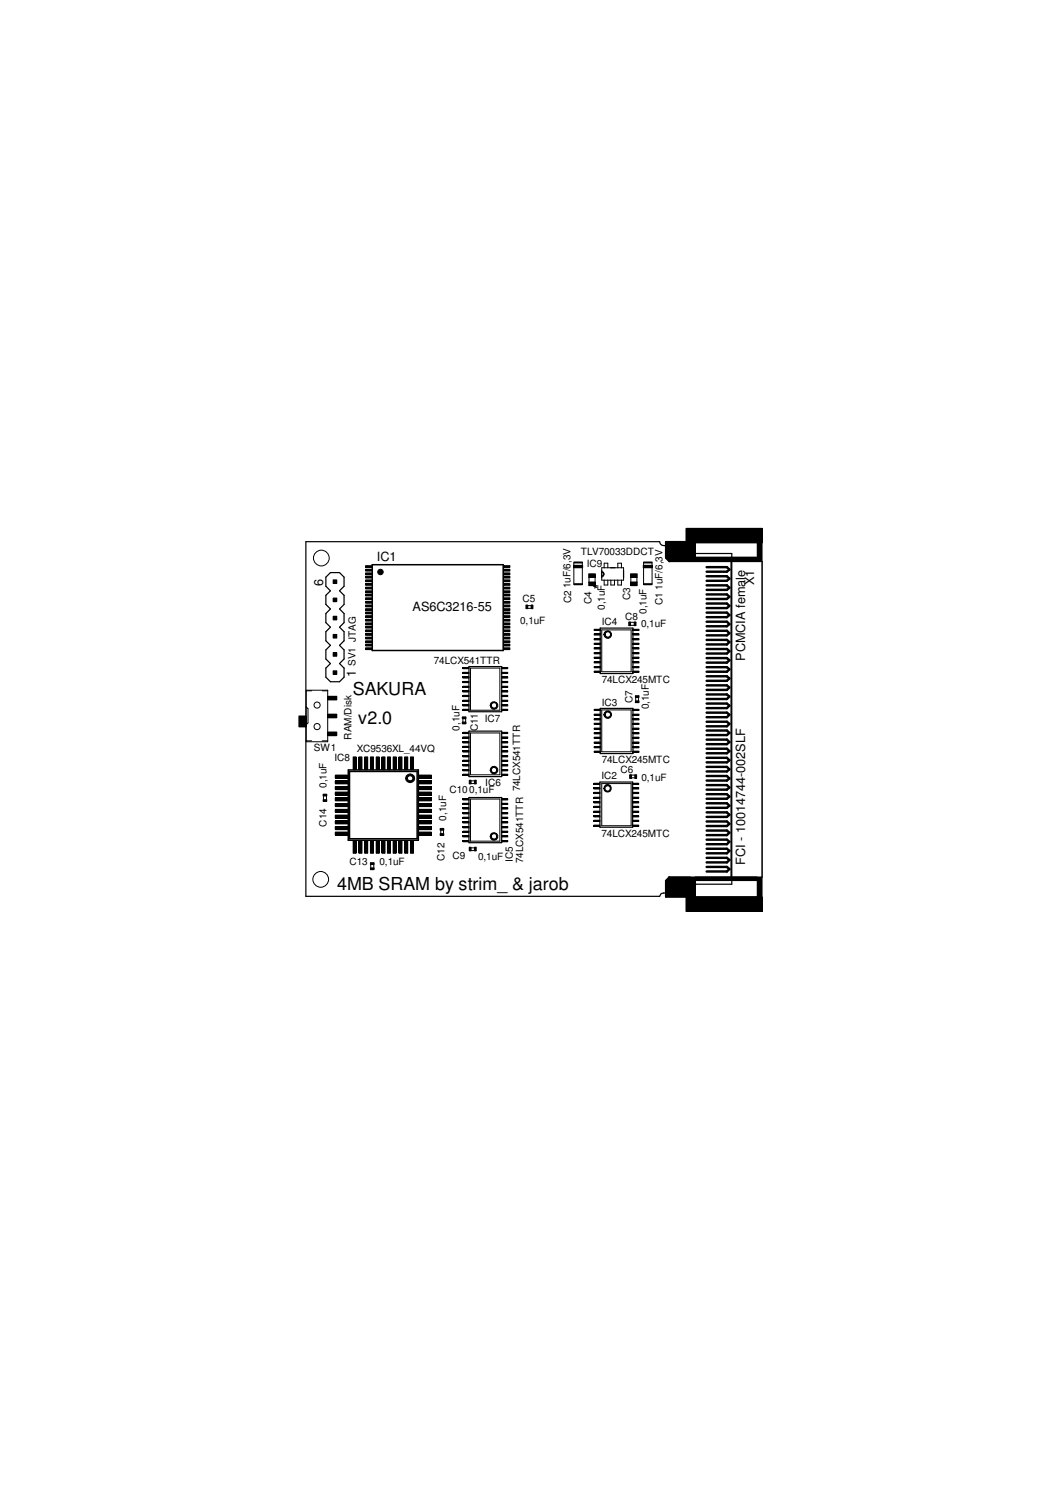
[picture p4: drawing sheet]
<svg xmlns="http://www.w3.org/2000/svg" width="148mm" height="210mm" viewBox="0 0 148 210" stroke-linecap="round" stroke-linejoin="round" font-family="sans-serif">
<path d="M42.7 75.6h49.4l.1 .3 .3 .3h.3h3.4a1.04 1.04 0 0 0 1 1.1h5v46.2h-5a1.09 1.09 0 0 0-1 1.2h-3.5a.51 .51 0 0 0-.6 .5h-49.4zM46.1 80h1.3l.6 .6v1.3l-.6 .6 .6 .6v1.3l-.6 .6 .6 .7v1.3l-.6 .6 .6 .6v1.3l-.6 .6 .6 .7v1.2l-.6 .7 .6 .6v1.3l-.6 .6h-1.3l-.6-.6v-1.3l.6-.6-.6-.7v-1.2l.6-.7-.6-.6v-1.3l.6-.6-.6-.6v-1.3l.6-.7-.6-.6v-1.3l.6-.6-.6-.6v-1.3zM84 79.9h.2l.1 .2-.1 .3-.2 .1M84 79.7v1M85.3 79.3h.6M87.1 79.7v1M65.5 93.1h4.6v6.3h-4.6zM83.8 87.7h4.6v6.4h-4.6zM83.8 98.9h4.6v6.3h-4.6zM65.5 102.1h4.6v6.4h-4.6zM65.5 111.4h4.6v6.3h-4.6zM83.8 109.2h4.5v6.3h-4.5z" fill="none" stroke="#000" stroke-width=".17"/>
<g fill="none" stroke="#000" stroke-width=".14">
<path d="M51.1 79h.8v.2h-.8zM51.1 79.5h.8v.3h-.8zM70.4 79.5h.8v.3h-.8zM70.4 79h.8v.2h-.8zM80.1 79h1.3v.3h-1.3zM80.1 78.5h1.2v.1h-1.2zM80.1 78.6h1.2v2.9h-1.2zM84 79.9h.2l.1 .2-.1 .3-.2 .1M84 79.3h3.1v1.7h-3.1zM84.4 79.3v-.6h.5v.6M86.3 79.3v-.6h.5v.6M89.8 79h1.3v.3h-1.3z"/>
<path d="M89.9 78.5h1.2v.1h-1.2zM89.9 78.6h1.2v2.9h-1.2zM93.1 75.8h3v2h-3zM93.3 78h-.2h.2M93.3 77.8h2.8v.5h-2.8zM93.6 77.3h-.3v.8M95.8 73.8h10.7v2h-10.7zM95.8 75.7h1.3v2.6h-1.3zM95.8 76v-.2h-2.7v2.1h.2M96.1 78.3h1M97.1 77.8h8.6v.5h-8.6zM105.7 75.8h.6v2.5h-.6z"/>
<path d="M41.7 100h1.1v1.5h-1.1zM42.8 96.4h3v7.2h-3zM42.8 96.5h.7M42.8 98.7l.2 .3v2l-.2 .2M45 96.5h.8M45.8 99.7h1.2v.5h-1.2zM45.8 97.2h1.2v.5h-1.2zM46.5 91.1h.5v.6h-.5zM46.5 93.7h.5v.5h-.5zM46.5 88.6h.5v.5h-.5zM46.5 83.5h.5v.5h-.5zM46.5 86.1h.5v.5h-.5z"/>
<path d="M46.5 81h.5v.5h-.5zM51.1 80h.8v.3h-.8zM51.1 80.5h.8v.2h-.8zM51.1 81h.8v.2h-.8zM51.1 81.5h.8v.2h-.8zM51.1 82h.8v.3h-.8zM51.1 82.5h.8v.3h-.8zM51.1 83h.8v.2h-.8zM51.1 83.5h.8v.2h-.8zM51.1 84h.8v.2h-.8zM51.1 84.5h.8v.3h-.8zM51.1 85h.8v.3h-.8z"/>
<path d="M51.1 85.5h.8v.2h-.8zM51.1 86h.8v.2h-.8zM51.1 86.5h.8v.2h-.8zM51.1 87h.8v.2h-.8zM51.1 87.5h.8v.2h-.8zM51.1 88h.8v.2h-.8zM51.1 88.5h.8v.2h-.8zM51.1 89h.8v.2h-.8zM51.1 89.5h.8v.2h-.8zM51.1 90h.8v.2h-.8zM51.1 90.5h.8v.2h-.8zM64.6 93.2h.9v.2h-.9z"/>
<path d="M64.6 93.9h.9v.2h-.9zM64.6 94.5h.9v.2h-.9zM64.6 95.2h.9v.1h-.9zM64.6 95.8h.9v.2h-.9zM64.6 96.5h.9v.1h-.9zM64.6 97.1h.9v.2h-.9zM64.6 97.8h.9v.2h-.9zM64.6 98.4h.9v.2h-.9zM64.6 99.1h.9v.1h-.9zM65.7 93.3h4.1v5.9h-4.1zM68.5 98.2a.55 .55 0 0 1 .7-.1 .55 .55 0 0 1 .3 .6l-.2 .2-.3 .2-.3-.1-.2-.2v-.3h.1a.39 .39 0 0 1 .2-.3 .39 .39 0 0 1 .5 0 .41 .41 0 0 1-.3 .7l-.3-.2-.1-.2h-.1zM70.1 99.1h.8v.1h-.8z"/>
<path d="M70.1 98.4h.8v.2h-.8zM70.1 97.8h.8v.2h-.8zM70.1 97.1h.8v.2h-.8zM70.1 96.5h.8v.1h-.8zM70.1 95.8h.8v.2h-.8zM70.1 95.2h.8v.1h-.8zM70.1 94.5h.8v.2h-.8zM70.1 93.9h.8v.2h-.8zM70.1 93.2h.8v.2h-.8zM70.4 90.5h.8v.2h-.8zM70.4 90h.8v.2h-.8zM70.4 89.5h.8v.2h-.8z"/>
<path d="M70.4 89h.8v.2h-.8zM70.4 88.5h.8v.2h-.8zM70.4 88h.8v.2h-.8zM70.4 87.5h.8v.2h-.8zM70.4 87h.8v.2h-.8zM70.4 86.5h.8v.2h-.8zM70.4 86h.8v.2h-.8zM70.4 85.5h.8v.2h-.8zM70.4 85h.8v.3h-.8zM70.4 84.5h.8v.3h-.8zM70.4 84h.8v.2h-.8zM70.4 83.5h.8v.2h-.8z"/>
<path d="M70.4 83h.8v.2h-.8zM70.4 82.5h.8v.3h-.8zM70.4 82h.8v.3h-.8zM70.4 81.5h.8v.2h-.8zM70.4 81h.8v.2h-.8zM70.4 80.5h.8v.2h-.8zM70.4 80h.8v.3h-.8zM73.4 84.5h.3v.5h-.3zM73.5 84.6h.8M73.5 85h.8M74.2 84.5h.2v.5h-.2zM80.1 81.6h1.2v.1h-1.2z"/>
<path d="M82.2 80.1h.9v.5h-.9zM82.2 81.3h.9v.5h-.9zM82.3 80.6v.7M83 99.1h.8v.1h-.8zM83 99.7h.8v.2h-.8zM83 87.9h.8v.2h-.8zM83 88.5h.8v.2h-.8zM83 89.2h.8v.2h-.8zM83 89.8h.8v.2h-.8zM83 90.5h.8v.1h-.8zM83 91.1h.8v.2h-.8zM83 91.8h.8v.1h-.8z"/>
<path d="M83 92.4h.8v.2h-.8zM83 93.1h.8v.2h-.8zM83 93.7h.8v.2h-.8zM83.1 80.6v.7M84 88h4.1v5.8h-4.1zM84 99.1h4.1v5.9h-4.1zM84.4 81v.7h.5v-.7M84.4 99.5l.3-.2a.53 .53 0 0 1 .7 .5 .53 .53 0 0 1-.7 .5l-.3-.2-.1-.3h.2l.2-.4a.42 .42 0 0 1 .6 .5l-.2 .2-.4 .1-.2-.4h-.2zM84.4 88.3a.54 .54 0 0 1 .7-.2 .54 .54 0 0 1 .3 .7 .54 .54 0 0 1-.7 .3l-.3-.2-.1-.3h.2l.2-.3 .2-.1 .2 .1 .2 .2-.2 .4h-.4l-.2-.3h-.2zM85.3 81v.7h.5v-.7M86.3 81v.7h.5v-.7M87.8 86.9h.3v.5h-.3z"/>
<path d="M87.9 87.3h.8M87.9 86.9h.8M88.1 80.1h.9v.5h-.9zM88.1 81.3h.9v.5h-.9zM88.1 80.6v.7M88.4 99.7h.8v.2h-.8zM88.4 99.1h.8v.1h-.8zM88.4 93.7h.8v.2h-.8zM88.4 93.1h.8v.2h-.8zM88.4 92.4h.8v.2h-.8zM88.4 91.8h.8v.1h-.8zM88.4 91.1h.8v.2h-.8z"/>
<path d="M88.4 90.5h.8v.1h-.8zM88.4 89.8h.8v.2h-.8zM88.4 89.2h.8v.2h-.8zM88.4 88.5h.8v.2h-.8zM88.4 87.9h.8v.2h-.8zM88.6 86.9h.2v.5h-.2zM88.7 97.9h.5v.2h-.5zM88.7 97.2h.5v.2h-.5zM88.8 97.2v.9M88.9 80.6v.7M89.2 97.2v.9M89.9 81.6h1.2v.1h-1.2z"/>
<path d="M42.8 103.5h.7M45 103.5h.8M45.1 110.9h.5v.3h-.5zM45.1 111.7h.5v.2h-.5zM45.2 111v.8M45.6 111v.8M45.8 102.2h1.2v.5h-1.2zM46.8 108.2h1.8v.5h-1.8zM46.8 109.1h1.8v.4h-1.8zM46.8 109.9h1.8v.4h-1.8zM46.8 110.6h1.8v.4h-1.8zM46.8 111.4h1.8v.4h-1.8z"/>
<path d="M46.8 112.2h1.8v.4h-1.8zM46.8 113h1.8v.5h-1.8zM46.8 113.8h1.8v.5h-1.8zM46.8 114.6h1.8v.5h-1.8zM46.8 115.4h1.8v.5h-1.8zM46.8 116.2h1.8v.4h-1.8zM49.3 105.7h.4v1.8h-.4zM49.3 117.4h.4v1.8h-.4zM50.1 105.7h.4v1.8h-.4zM50.1 117.4h.4v1.8h-.4zM50.9 105.7h.5v1.8h-.5zM50.9 117.4h.5v1.8h-.5z"/>
<path d="M51.7 105.7h.5v1.8h-.5zM51.7 117.4h.5v1.8h-.5zM52.5 105.7h.5v1.8h-.5zM52.5 117.4h.5v1.8h-.5zM53.3 105.7h.5v1.8h-.5zM53.3 117.4h.5v1.8h-.5zM54.1 105.7h.4v1.8h-.4zM54.1 117.4h.4v1.8h-.4zM54.9 105.7h.4v1.8h-.4zM54.9 117.4h.4v1.8h-.4zM55.7 105.7h.4v1.8h-.4zM55.7 117.4h.4v1.8h-.4z"/>
<path d="M56.5 105.7h.4v1.8h-.4zM56.5 117.4h.4v1.8h-.4zM56.7 108.4a.64 .64 0 0 1 1.1-.1 .64 .64 0 0 1-.3 1 .64 .64 0 0 1-.9-.6h.3a.39 .39 0 0 1 .5-.4 .39 .39 0 0 1 .2 .7 .39 .39 0 0 1-.7-.1v-.2h-.3zM57.3 105.7h.4v1.8h-.4zM57.3 117.4h.4v1.8h-.4zM58.5 116.2h1.7v.4h-1.7zM58.5 115.4h1.7v.5h-1.7zM58.5 114.6h1.7v.5h-1.7zM58.5 113.8h1.7v.5h-1.7zM58.5 113h1.7v.5h-1.7zM58.5 112.2h1.7v.4h-1.7zM58.5 111.4h1.7v.4h-1.7z"/>
<path d="M58.5 110.6h1.7v.4h-1.7zM58.5 109.9h1.7v.4h-1.7zM58.5 109.1h1.7v.4h-1.7zM58.5 108.2h1.7v.5h-1.7zM61.5 115.7h.5v.3h-.5zM61.5 116.4h.5v.3h-.5zM61.6 115.8v.8M61.9 115.8v.8M64.6 100.1h.5v.3h-.5zM64.6 100.8h.5v.3h-.5zM64.6 111.5h.9v.2h-.9zM64.6 112.2h.9v.2h-.9z"/>
<path d="M64.6 112.8h.9v.2h-.9zM64.6 113.5h.9v.2h-.9zM64.6 114.1h.9v.2h-.9zM64.6 114.8h.9v.1h-.9zM64.6 115.4h.9v.2h-.9zM64.6 116.1h.9v.1h-.9zM64.6 116.7h.9v.2h-.9zM64.6 117.4h.9v.2h-.9zM64.6 102.3h.9v.1h-.9zM64.6 102.9h.9v.2h-.9zM64.6 103.6h.9v.2h-.9zM64.6 104.2h.9v.2h-.9z"/>
<path d="M64.6 104.9h.9v.1h-.9zM64.6 105.5h.9v.2h-.9zM64.6 106.2h.9v.1h-.9zM64.6 106.8h.9v.2h-.9zM64.6 107.5h.9v.2h-.9zM64.6 108.1h.9v.2h-.9zM64.6 100.2v.8M65 100.2v.8M65.5 109h.3v.5h-.3zM65.5 118.3h.3v.5h-.3zM65.6 109.4h.9M65.6 109.1h.9"/>
<path d="M65.6 118.4h.9M65.6 118.8h.9M65.7 102.4h4.1v5.8h-4.1zM65.7 111.6h4.1v5.9h-4.1zM66.3 109h.2v.5h-.2zM66.3 118.3h.2v.5h-.2zM68.5 116.5a.55 .55 0 0 1 .7-.2 .55 .55 0 0 1 .3 .7l-.2 .2-.3 .1h-.3l-.2-.2v-.3h.1a.39 .39 0 0 1 .2-.3 .39 .39 0 0 1 .5 0 .41 .41 0 0 1-.3 .7l-.3-.2-.1-.2h-.1zM68.5 107.3l.2-.2a.55 .55 0 0 1 .6 0 .55 .55 0 0 1 .2 .6l-.2 .2-.3 .2-.3-.1-.2-.2v-.2h.1l.2-.4h.2a.38 .38 0 0 1 .3 .6l-.5 .1-.2-.3h-.1zM70.1 117.4h.8v.2h-.8zM70.1 116.7h.8v.2h-.8zM70.1 116.1h.8v.1h-.8zM70.1 115.4h.8v.2h-.8z"/>
<path d="M70.1 114.8h.8v.1h-.8zM70.1 114.1h.8v.2h-.8zM70.1 113.5h.8v.2h-.8zM70.1 112.8h.8v.2h-.8zM70.1 112.2h.8v.2h-.8zM70.1 111.5h.8v.2h-.8zM70.1 108.1h.8v.2h-.8zM70.1 107.5h.8v.2h-.8zM70.1 106.8h.8v.2h-.8zM70.1 106.2h.8v.1h-.8zM70.1 105.5h.8v.2h-.8zM70.1 104.9h.8v.1h-.8z"/>
<path d="M70.1 104.2h.8v.2h-.8zM70.1 103.6h.8v.2h-.8zM70.1 102.9h.8v.2h-.8zM70.1 102.3h.8v.1h-.8zM82.9 109.4h.9v.2h-.9zM82.9 110h.9v.2h-.9zM82.9 110.7h.9v.1h-.9zM82.9 111.3h.9v.2h-.9zM82.9 112h.9v.1h-.9zM82.9 112.6h.9v.2h-.9zM82.9 113.3h.9v.2h-.9zM82.9 113.9h.9v.2h-.9z"/>
<path d="M82.9 114.6h.9v.1h-.9zM82.9 115.2h.9v.2h-.9zM83 100.4h.8v.1h-.8zM83 101h.8v.2h-.8zM83 101.7h.8v.2h-.8zM83 102.3h.8v.2h-.8zM83 103h.8v.1h-.8zM83 103.6h.8v.2h-.8zM83 104.3h.8v.1h-.8zM83 104.9h.8v.2h-.8zM84 109.4h4.1v5.9h-4.1zM84.4 109.8l.2-.2h.3a.54 .54 0 0 1 .5 .5 .54 .54 0 0 1-.5 .5h-.3l-.2-.2-.1-.3h.2a.4 .4 0 0 1 .3-.4 .4 .4 0 0 1 .4 .3l-.1 .4a.41 .41 0 0 1-.6-.3h-.2z"/>
<path d="M87.9 108.2h.3v.5h-.3zM88 108.6h.8M88 108.2h.8M88.3 115.2h.9v.2h-.9zM88.3 114.6h.9v.1h-.9zM88.3 113.9h.9v.2h-.9zM88.3 113.3h.9v.2h-.9zM88.3 112.6h.9v.2h-.9zM88.3 112h.9v.1h-.9zM88.3 111.3h.9v.2h-.9zM88.3 110.7h.9v.1h-.9zM88.3 110h.9v.2h-.9z"/>
<path d="M88.3 109.4h.9v.2h-.9zM88.4 104.9h.8v.2h-.8zM88.4 104.3h.8v.1h-.8zM88.4 103.6h.8v.2h-.8zM88.4 103h.8v.1h-.8zM88.4 102.3h.8v.2h-.8zM88.4 101.7h.8v.2h-.8zM88.4 101h.8v.2h-.8zM88.4 100.4h.8v.1h-.8zM88.6 108.2h.3v.5h-.3zM51.7 120.5h.5v.2h-.5zM51.7 121.2h.5v.3h-.5z"/>
<path d="M51.8 120.5v.9M52.2 120.5v.9M93 123h3.1v2.3h-3.1zM93.3 122.9l.1-.1h-.3v.2h.8M93.3 122.5h3.1v.5h-3.1zM95.5 122.6h1.6v2.6h-1.6zM95.8 125.3h10.7v2h-10.7zM96.1 122.6h1M97.1 122.5h8.6v.5h-8.6zM105.7 122.6h.6v2.9h-.6z"/>
<circle cx="44.9" cy="77.9" r="1.1"/>
<circle cx="53.1" cy="79.9" r=".38"/>
<circle cx="44.3" cy="98.5" r=".43"/>
<circle cx="44.3" cy="101.5" r=".43"/>
<circle cx="44.8" cy="122.8" r="1.1"/>
</g>
<g fill="#000">
<path d="M51.1 79h.8v.2h-.8z" fill-rule="evenodd"/>
<path d="M51.1 79.5h.8v.3h-.8z" fill-rule="evenodd"/>
<path d="M70.4 79.5h.8v.3h-.8z" fill-rule="evenodd"/>
<path d="M70.4 79h.8v.2h-.8z" fill-rule="evenodd"/>
<path d="M80.1 79h1.3v.3h-1.3z" fill-rule="evenodd"/>
<path d="M80.1 78.5h1.2v.1h-1.2z" fill-rule="evenodd"/>
<path d="M89.8 79h1.3v.3h-1.3z" fill-rule="evenodd"/>
<path d="M89.9 78.5h1.2v.1h-1.2z" fill-rule="evenodd"/>
<path d="M93.1 75.8h3v2h-3z" fill-rule="evenodd"/>
<path d="M93.3 77.8h2.8v.5h-2.8z" fill-rule="evenodd"/>
<path d="M95.8 73.8h10.7v2h-10.7z" fill-rule="evenodd"/>
<path d="M95.8 75.7h1.3v2.6h-1.3z" fill-rule="evenodd"/>
<path d="M97.1 77.8h8.6v.5h-8.6z" fill-rule="evenodd"/>
<path d="M105.7 75.8h.6v2.5h-.6z" fill-rule="evenodd"/>
<path d="M45.8 97.2h1.2v.5h-1.2z" fill-rule="evenodd"/>
<path d="M46.5 91.1h.5v.6h-.5z" fill-rule="evenodd"/>
<path d="M46.5 93.7h.5v.5h-.5z" fill-rule="evenodd"/>
<path d="M46.5 88.6h.5v.5h-.5z" fill-rule="evenodd"/>
<path d="M46.5 83.5h.5v.5h-.5z" fill-rule="evenodd"/>
<path d="M46.5 86.1h.5v.5h-.5z" fill-rule="evenodd"/>
<path d="M46.5 81h.5v.5h-.5z" fill-rule="evenodd"/>
<path d="M51.1 80h.8v.3h-.8z" fill-rule="evenodd"/>
<path d="M51.1 80.5h.8v.2h-.8z" fill-rule="evenodd"/>
<path d="M51.1 81h.8v.2h-.8z" fill-rule="evenodd"/>
<path d="M51.1 81.5h.8v.2h-.8z" fill-rule="evenodd"/>
<path d="M51.1 82h.8v.3h-.8z" fill-rule="evenodd"/>
<path d="M51.1 82.5h.8v.3h-.8z" fill-rule="evenodd"/>
<path d="M51.1 83h.8v.2h-.8z" fill-rule="evenodd"/>
<path d="M51.1 83.5h.8v.2h-.8z" fill-rule="evenodd"/>
<path d="M51.1 84h.8v.2h-.8z" fill-rule="evenodd"/>
<path d="M51.1 84.5h.8v.3h-.8z" fill-rule="evenodd"/>
<path d="M51.1 85h.8v.3h-.8z" fill-rule="evenodd"/>
<path d="M51.1 85.5h.8v.2h-.8z" fill-rule="evenodd"/>
<path d="M51.1 86h.8v.2h-.8z" fill-rule="evenodd"/>
<path d="M51.1 86.5h.8v.2h-.8z" fill-rule="evenodd"/>
<path d="M51.1 87h.8v.2h-.8z" fill-rule="evenodd"/>
<path d="M51.1 87.5h.8v.2h-.8z" fill-rule="evenodd"/>
<path d="M51.1 88h.8v.2h-.8z" fill-rule="evenodd"/>
<path d="M51.1 88.5h.8v.2h-.8z" fill-rule="evenodd"/>
<path d="M51.1 89h.8v.2h-.8z" fill-rule="evenodd"/>
<path d="M51.1 89.5h.8v.2h-.8z" fill-rule="evenodd"/>
<path d="M51.1 90h.8v.2h-.8z" fill-rule="evenodd"/>
<path d="M51.1 90.5h.8v.2h-.8z" fill-rule="evenodd"/>
<path d="M64.6 93.2h.9v.2h-.9z" fill-rule="evenodd"/>
<path d="M64.6 93.9h.9v.2h-.9z" fill-rule="evenodd"/>
<path d="M64.6 94.5h.9v.2h-.9z" fill-rule="evenodd"/>
<path d="M64.6 95.2h.9v.1h-.9z" fill-rule="evenodd"/>
<path d="M64.6 95.8h.9v.2h-.9z" fill-rule="evenodd"/>
<path d="M64.6 96.5h.9v.1h-.9z" fill-rule="evenodd"/>
<path d="M64.6 97.1h.9v.2h-.9z" fill-rule="evenodd"/>
<path d="M64.6 97.8h.9v.2h-.9z" fill-rule="evenodd"/>
<path d="M64.6 98.4h.9v.2h-.9z" fill-rule="evenodd"/>
<path d="M64.6 99.1h.9v.1h-.9z" fill-rule="evenodd"/>
<path d="M68.5 98.2a.55 .55 0 0 1 .7-.1 .55 .55 0 0 1 .3 .6l-.2 .2-.3 .2-.3-.1-.2-.2v-.3h.1a.39 .39 0 0 1 .2-.3 .39 .39 0 0 1 .5 0 .41 .41 0 0 1-.3 .7l-.3-.2-.1-.2h-.1z" fill-rule="evenodd"/>
<path d="M70.1 99.1h.8v.1h-.8z" fill-rule="evenodd"/>
<path d="M70.1 98.4h.8v.2h-.8z" fill-rule="evenodd"/>
<path d="M70.1 97.8h.8v.2h-.8z" fill-rule="evenodd"/>
<path d="M70.1 97.1h.8v.2h-.8z" fill-rule="evenodd"/>
<path d="M70.1 96.5h.8v.1h-.8z" fill-rule="evenodd"/>
<path d="M70.1 95.8h.8v.2h-.8z" fill-rule="evenodd"/>
<path d="M70.1 95.2h.8v.1h-.8z" fill-rule="evenodd"/>
<path d="M70.1 94.5h.8v.2h-.8z" fill-rule="evenodd"/>
<path d="M70.1 93.9h.8v.2h-.8z" fill-rule="evenodd"/>
<path d="M70.1 93.2h.8v.2h-.8z" fill-rule="evenodd"/>
<path d="M70.4 90.5h.8v.2h-.8z" fill-rule="evenodd"/>
<path d="M70.4 90h.8v.2h-.8z" fill-rule="evenodd"/>
<path d="M70.4 89.5h.8v.2h-.8z" fill-rule="evenodd"/>
<path d="M70.4 89h.8v.2h-.8z" fill-rule="evenodd"/>
<path d="M70.4 88.5h.8v.2h-.8z" fill-rule="evenodd"/>
<path d="M70.4 88h.8v.2h-.8z" fill-rule="evenodd"/>
<path d="M70.4 87.5h.8v.2h-.8z" fill-rule="evenodd"/>
<path d="M70.4 87h.8v.2h-.8z" fill-rule="evenodd"/>
<path d="M70.4 86.5h.8v.2h-.8z" fill-rule="evenodd"/>
<path d="M70.4 86h.8v.2h-.8z" fill-rule="evenodd"/>
<path d="M70.4 85.5h.8v.2h-.8z" fill-rule="evenodd"/>
<path d="M70.4 85h.8v.3h-.8z" fill-rule="evenodd"/>
<path d="M70.4 84.5h.8v.3h-.8z" fill-rule="evenodd"/>
<path d="M70.4 84h.8v.2h-.8z" fill-rule="evenodd"/>
<path d="M70.4 83.5h.8v.2h-.8z" fill-rule="evenodd"/>
<path d="M70.4 83h.8v.2h-.8z" fill-rule="evenodd"/>
<path d="M70.4 82.5h.8v.3h-.8z" fill-rule="evenodd"/>
<path d="M70.4 82h.8v.3h-.8z" fill-rule="evenodd"/>
<path d="M70.4 81.5h.8v.2h-.8z" fill-rule="evenodd"/>
<path d="M70.4 81h.8v.2h-.8z" fill-rule="evenodd"/>
<path d="M70.4 80.5h.8v.2h-.8z" fill-rule="evenodd"/>
<path d="M70.4 80h.8v.3h-.8z" fill-rule="evenodd"/>
<path d="M73.4 84.5h.3v.5h-.3z" fill-rule="evenodd"/>
<path d="M74.2 84.5h.2v.5h-.2z" fill-rule="evenodd"/>
<path d="M80.1 81.6h1.2v.1h-1.2z" fill-rule="evenodd"/>
<path d="M82.2 80.1h.9v.5h-.9z" fill-rule="evenodd"/>
<path d="M82.2 81.3h.9v.5h-.9z" fill-rule="evenodd"/>
<path d="M83 99.1h.8v.1h-.8z" fill-rule="evenodd"/>
<path d="M83 99.7h.8v.2h-.8z" fill-rule="evenodd"/>
<path d="M83 87.9h.8v.2h-.8z" fill-rule="evenodd"/>
<path d="M83 88.5h.8v.2h-.8z" fill-rule="evenodd"/>
<path d="M83 89.2h.8v.2h-.8z" fill-rule="evenodd"/>
<path d="M83 89.8h.8v.2h-.8z" fill-rule="evenodd"/>
<path d="M83 90.5h.8v.1h-.8z" fill-rule="evenodd"/>
<path d="M83 91.1h.8v.2h-.8z" fill-rule="evenodd"/>
<path d="M83 91.8h.8v.1h-.8z" fill-rule="evenodd"/>
<path d="M83 92.4h.8v.2h-.8z" fill-rule="evenodd"/>
<path d="M83 93.1h.8v.2h-.8z" fill-rule="evenodd"/>
<path d="M83 93.7h.8v.2h-.8z" fill-rule="evenodd"/>
<path d="M84.4 99.5l.3-.2a.53 .53 0 0 1 .7 .5 .53 .53 0 0 1-.7 .5l-.3-.2-.1-.3h.2l.2-.4a.42 .42 0 0 1 .6 .5l-.2 .2-.4 .1-.2-.4h-.2z" fill-rule="evenodd"/>
<path d="M84.4 88.3a.54 .54 0 0 1 .7-.2 .54 .54 0 0 1 .3 .7 .54 .54 0 0 1-.7 .3l-.3-.2-.1-.3h.2l.2-.3 .2-.1 .2 .1 .2 .2-.2 .4h-.4l-.2-.3h-.2z" fill-rule="evenodd"/>
<path d="M87.8 86.9h.3v.5h-.3z" fill-rule="evenodd"/>
<path d="M88.1 80.1h.9v.5h-.9z" fill-rule="evenodd"/>
<path d="M88.1 81.3h.9v.5h-.9z" fill-rule="evenodd"/>
<path d="M88.4 99.7h.8v.2h-.8z" fill-rule="evenodd"/>
<path d="M88.4 99.1h.8v.1h-.8z" fill-rule="evenodd"/>
<path d="M88.4 93.7h.8v.2h-.8z" fill-rule="evenodd"/>
<path d="M88.4 93.1h.8v.2h-.8z" fill-rule="evenodd"/>
<path d="M88.4 92.4h.8v.2h-.8z" fill-rule="evenodd"/>
<path d="M88.4 91.8h.8v.1h-.8z" fill-rule="evenodd"/>
<path d="M88.4 91.1h.8v.2h-.8z" fill-rule="evenodd"/>
<path d="M88.4 90.5h.8v.1h-.8z" fill-rule="evenodd"/>
<path d="M88.4 89.8h.8v.2h-.8z" fill-rule="evenodd"/>
<path d="M88.4 89.2h.8v.2h-.8z" fill-rule="evenodd"/>
<path d="M88.4 88.5h.8v.2h-.8z" fill-rule="evenodd"/>
<path d="M88.4 87.9h.8v.2h-.8z" fill-rule="evenodd"/>
<path d="M88.6 86.9h.2v.5h-.2z" fill-rule="evenodd"/>
<path d="M88.7 97.9h.5v.2h-.5z" fill-rule="evenodd"/>
<path d="M88.7 97.2h.5v.2h-.5z" fill-rule="evenodd"/>
<path d="M89.9 81.6h1.2v.1h-1.2z" fill-rule="evenodd"/>
<path d="M41.7 100h1.1v1.5h-1.1z" fill-rule="evenodd"/>
<path d="M45.1 110.9h.5v.3h-.5z" fill-rule="evenodd"/>
<path d="M45.1 111.7h.5v.2h-.5z" fill-rule="evenodd"/>
<path d="M45.8 102.2h1.2v.5h-1.2z" fill-rule="evenodd"/>
<path d="M45.8 99.7h1.2v.5h-1.2z" fill-rule="evenodd"/>
<path d="M46.8 108.2h1.8v.5h-1.8z" fill-rule="evenodd"/>
<path d="M46.8 109.1h1.8v.4h-1.8z" fill-rule="evenodd"/>
<path d="M46.8 109.9h1.8v.4h-1.8z" fill-rule="evenodd"/>
<path d="M46.8 110.6h1.8v.4h-1.8z" fill-rule="evenodd"/>
<path d="M46.8 111.4h1.8v.4h-1.8z" fill-rule="evenodd"/>
<path d="M46.8 112.2h1.8v.4h-1.8z" fill-rule="evenodd"/>
<path d="M46.8 113h1.8v.5h-1.8z" fill-rule="evenodd"/>
<path d="M46.8 113.8h1.8v.5h-1.8z" fill-rule="evenodd"/>
<path d="M46.8 114.6h1.8v.5h-1.8z" fill-rule="evenodd"/>
<path d="M46.8 115.4h1.8v.5h-1.8z" fill-rule="evenodd"/>
<path d="M46.8 116.2h1.8v.4h-1.8z" fill-rule="evenodd"/>
<path d="M49.3 105.7h.4v1.8h-.4z" fill-rule="evenodd"/>
<path d="M49.3 117.4h.4v1.8h-.4z" fill-rule="evenodd"/>
<path d="M50.1 105.7h.4v1.8h-.4z" fill-rule="evenodd"/>
<path d="M50.1 117.4h.4v1.8h-.4z" fill-rule="evenodd"/>
<path d="M50.9 105.7h.5v1.8h-.5z" fill-rule="evenodd"/>
<path d="M50.9 117.4h.5v1.8h-.5z" fill-rule="evenodd"/>
<path d="M51.7 105.7h.5v1.8h-.5z" fill-rule="evenodd"/>
<path d="M51.7 117.4h.5v1.8h-.5z" fill-rule="evenodd"/>
<path d="M52.5 105.7h.5v1.8h-.5z" fill-rule="evenodd"/>
<path d="M52.5 117.4h.5v1.8h-.5z" fill-rule="evenodd"/>
<path d="M53.3 105.7h.5v1.8h-.5z" fill-rule="evenodd"/>
<path d="M53.3 117.4h.5v1.8h-.5z" fill-rule="evenodd"/>
<path d="M54.1 105.7h.4v1.8h-.4z" fill-rule="evenodd"/>
<path d="M54.1 117.4h.4v1.8h-.4z" fill-rule="evenodd"/>
<path d="M54.9 105.7h.4v1.8h-.4z" fill-rule="evenodd"/>
<path d="M54.9 117.4h.4v1.8h-.4z" fill-rule="evenodd"/>
<path d="M55.7 105.7h.4v1.8h-.4z" fill-rule="evenodd"/>
<path d="M55.7 117.4h.4v1.8h-.4z" fill-rule="evenodd"/>
<path d="M56.5 105.7h.4v1.8h-.4z" fill-rule="evenodd"/>
<path d="M56.5 117.4h.4v1.8h-.4z" fill-rule="evenodd"/>
<path d="M56.7 108.4a.64 .64 0 0 1 1.1-.1 .64 .64 0 0 1-.3 1 .64 .64 0 0 1-.9-.6h.3a.39 .39 0 0 1 .5-.4 .39 .39 0 0 1 .2 .7 .39 .39 0 0 1-.7-.1v-.2h-.3z" fill-rule="evenodd"/>
<path d="M57.3 105.7h.4v1.8h-.4z" fill-rule="evenodd"/>
<path d="M57.3 117.4h.4v1.8h-.4z" fill-rule="evenodd"/>
<path d="M58.5 116.2h1.7v.4h-1.7z" fill-rule="evenodd"/>
<path d="M58.5 115.4h1.7v.5h-1.7z" fill-rule="evenodd"/>
<path d="M58.5 114.6h1.7v.5h-1.7z" fill-rule="evenodd"/>
<path d="M58.5 113.8h1.7v.5h-1.7z" fill-rule="evenodd"/>
<path d="M58.5 113h1.7v.5h-1.7z" fill-rule="evenodd"/>
<path d="M58.5 112.2h1.7v.4h-1.7z" fill-rule="evenodd"/>
<path d="M58.5 111.4h1.7v.4h-1.7z" fill-rule="evenodd"/>
<path d="M58.5 110.6h1.7v.4h-1.7z" fill-rule="evenodd"/>
<path d="M58.5 109.9h1.7v.4h-1.7z" fill-rule="evenodd"/>
<path d="M58.5 109.1h1.7v.4h-1.7z" fill-rule="evenodd"/>
<path d="M58.5 108.2h1.7v.5h-1.7z" fill-rule="evenodd"/>
<path d="M61.5 115.7h.5v.3h-.5z" fill-rule="evenodd"/>
<path d="M61.5 116.4h.5v.3h-.5z" fill-rule="evenodd"/>
<path d="M64.6 100.1h.5v.3h-.5z" fill-rule="evenodd"/>
<path d="M64.6 100.8h.5v.3h-.5z" fill-rule="evenodd"/>
<path d="M64.6 111.5h.9v.2h-.9z" fill-rule="evenodd"/>
<path d="M64.6 112.2h.9v.2h-.9z" fill-rule="evenodd"/>
<path d="M64.6 112.8h.9v.2h-.9z" fill-rule="evenodd"/>
<path d="M64.6 113.5h.9v.2h-.9z" fill-rule="evenodd"/>
<path d="M64.6 114.1h.9v.2h-.9z" fill-rule="evenodd"/>
<path d="M64.6 114.8h.9v.1h-.9z" fill-rule="evenodd"/>
<path d="M64.6 115.4h.9v.2h-.9z" fill-rule="evenodd"/>
<path d="M64.6 116.1h.9v.1h-.9z" fill-rule="evenodd"/>
<path d="M64.6 116.7h.9v.2h-.9z" fill-rule="evenodd"/>
<path d="M64.6 117.4h.9v.2h-.9z" fill-rule="evenodd"/>
<path d="M64.6 102.3h.9v.1h-.9z" fill-rule="evenodd"/>
<path d="M64.6 102.9h.9v.2h-.9z" fill-rule="evenodd"/>
<path d="M64.6 103.6h.9v.2h-.9z" fill-rule="evenodd"/>
<path d="M64.6 104.2h.9v.2h-.9z" fill-rule="evenodd"/>
<path d="M64.6 104.9h.9v.1h-.9z" fill-rule="evenodd"/>
<path d="M64.6 105.5h.9v.2h-.9z" fill-rule="evenodd"/>
<path d="M64.6 106.2h.9v.1h-.9z" fill-rule="evenodd"/>
<path d="M64.6 106.8h.9v.2h-.9z" fill-rule="evenodd"/>
<path d="M64.6 107.5h.9v.2h-.9z" fill-rule="evenodd"/>
<path d="M64.6 108.1h.9v.2h-.9z" fill-rule="evenodd"/>
<path d="M65.5 109h.3v.5h-.3z" fill-rule="evenodd"/>
<path d="M65.5 118.3h.3v.5h-.3z" fill-rule="evenodd"/>
<path d="M66.3 109h.2v.5h-.2z" fill-rule="evenodd"/>
<path d="M66.3 118.3h.2v.5h-.2z" fill-rule="evenodd"/>
<path d="M68.5 116.5a.55 .55 0 0 1 .7-.2 .55 .55 0 0 1 .3 .7l-.2 .2-.3 .1h-.3l-.2-.2v-.3h.1a.39 .39 0 0 1 .2-.3 .39 .39 0 0 1 .5 0 .41 .41 0 0 1-.3 .7l-.3-.2-.1-.2h-.1z" fill-rule="evenodd"/>
<path d="M68.5 107.3l.2-.2a.55 .55 0 0 1 .6 0 .55 .55 0 0 1 .2 .6l-.2 .2-.3 .2-.3-.1-.2-.2v-.2h.1l.2-.4h.2a.38 .38 0 0 1 .3 .6l-.5 .1-.2-.3h-.1z" fill-rule="evenodd"/>
<path d="M70.1 117.4h.8v.2h-.8z" fill-rule="evenodd"/>
<path d="M70.1 116.7h.8v.2h-.8z" fill-rule="evenodd"/>
<path d="M70.1 116.1h.8v.1h-.8z" fill-rule="evenodd"/>
<path d="M70.1 115.4h.8v.2h-.8z" fill-rule="evenodd"/>
<path d="M70.1 114.8h.8v.1h-.8z" fill-rule="evenodd"/>
<path d="M70.1 114.1h.8v.2h-.8z" fill-rule="evenodd"/>
<path d="M70.1 113.5h.8v.2h-.8z" fill-rule="evenodd"/>
<path d="M70.1 112.8h.8v.2h-.8z" fill-rule="evenodd"/>
<path d="M70.1 112.2h.8v.2h-.8z" fill-rule="evenodd"/>
<path d="M70.1 111.5h.8v.2h-.8z" fill-rule="evenodd"/>
<path d="M70.1 108.1h.8v.2h-.8z" fill-rule="evenodd"/>
<path d="M70.1 107.5h.8v.2h-.8z" fill-rule="evenodd"/>
<path d="M70.1 106.8h.8v.2h-.8z" fill-rule="evenodd"/>
<path d="M70.1 106.2h.8v.1h-.8z" fill-rule="evenodd"/>
<path d="M70.1 105.5h.8v.2h-.8z" fill-rule="evenodd"/>
<path d="M70.1 104.9h.8v.1h-.8z" fill-rule="evenodd"/>
<path d="M70.1 104.2h.8v.2h-.8z" fill-rule="evenodd"/>
<path d="M70.1 103.6h.8v.2h-.8z" fill-rule="evenodd"/>
<path d="M70.1 102.9h.8v.2h-.8z" fill-rule="evenodd"/>
<path d="M70.1 102.3h.8v.1h-.8z" fill-rule="evenodd"/>
<path d="M82.9 109.4h.9v.2h-.9z" fill-rule="evenodd"/>
<path d="M82.9 110h.9v.2h-.9z" fill-rule="evenodd"/>
<path d="M82.9 110.7h.9v.1h-.9z" fill-rule="evenodd"/>
<path d="M82.9 111.3h.9v.2h-.9z" fill-rule="evenodd"/>
<path d="M82.9 112h.9v.1h-.9z" fill-rule="evenodd"/>
<path d="M82.9 112.6h.9v.2h-.9z" fill-rule="evenodd"/>
<path d="M82.9 113.3h.9v.2h-.9z" fill-rule="evenodd"/>
<path d="M82.9 113.9h.9v.2h-.9z" fill-rule="evenodd"/>
<path d="M82.9 114.6h.9v.1h-.9z" fill-rule="evenodd"/>
<path d="M82.9 115.2h.9v.2h-.9z" fill-rule="evenodd"/>
<path d="M83 100.4h.8v.1h-.8z" fill-rule="evenodd"/>
<path d="M83 101h.8v.2h-.8z" fill-rule="evenodd"/>
<path d="M83 101.7h.8v.2h-.8z" fill-rule="evenodd"/>
<path d="M83 102.3h.8v.2h-.8z" fill-rule="evenodd"/>
<path d="M83 103h.8v.1h-.8z" fill-rule="evenodd"/>
<path d="M83 103.6h.8v.2h-.8z" fill-rule="evenodd"/>
<path d="M83 104.3h.8v.1h-.8z" fill-rule="evenodd"/>
<path d="M83 104.9h.8v.2h-.8z" fill-rule="evenodd"/>
<path d="M84.4 109.8l.2-.2h.3a.54 .54 0 0 1 .5 .5 .54 .54 0 0 1-.5 .5h-.3l-.2-.2-.1-.3h.2a.4 .4 0 0 1 .3-.4 .4 .4 0 0 1 .4 .3l-.1 .4a.41 .41 0 0 1-.6-.3h-.2z" fill-rule="evenodd"/>
<path d="M87.9 108.2h.3v.5h-.3z" fill-rule="evenodd"/>
<path d="M88.3 115.2h.9v.2h-.9z" fill-rule="evenodd"/>
<path d="M88.3 114.6h.9v.1h-.9z" fill-rule="evenodd"/>
<path d="M88.3 113.9h.9v.2h-.9z" fill-rule="evenodd"/>
<path d="M88.3 113.3h.9v.2h-.9z" fill-rule="evenodd"/>
<path d="M88.3 112.6h.9v.2h-.9z" fill-rule="evenodd"/>
<path d="M88.3 112h.9v.1h-.9z" fill-rule="evenodd"/>
<path d="M88.3 111.3h.9v.2h-.9z" fill-rule="evenodd"/>
<path d="M88.3 110.7h.9v.1h-.9z" fill-rule="evenodd"/>
<path d="M88.3 110h.9v.2h-.9z" fill-rule="evenodd"/>
<path d="M88.3 109.4h.9v.2h-.9z" fill-rule="evenodd"/>
<path d="M88.4 104.9h.8v.2h-.8z" fill-rule="evenodd"/>
<path d="M88.4 104.3h.8v.1h-.8z" fill-rule="evenodd"/>
<path d="M88.4 103.6h.8v.2h-.8z" fill-rule="evenodd"/>
<path d="M88.4 103h.8v.1h-.8z" fill-rule="evenodd"/>
<path d="M88.4 102.3h.8v.2h-.8z" fill-rule="evenodd"/>
<path d="M88.4 101.7h.8v.2h-.8z" fill-rule="evenodd"/>
<path d="M88.4 101h.8v.2h-.8z" fill-rule="evenodd"/>
<path d="M88.4 100.4h.8v.1h-.8z" fill-rule="evenodd"/>
<path d="M88.6 108.2h.3v.5h-.3z" fill-rule="evenodd"/>
<path d="M51.7 120.5h.5v.2h-.5z" fill-rule="evenodd"/>
<path d="M51.7 121.2h.5v.3h-.5z" fill-rule="evenodd"/>
<path d="M93 123h3.1v2.3h-3.1z" fill-rule="evenodd"/>
<path d="M93.3 122.5h3.1v.5h-3.1z" fill-rule="evenodd"/>
<path d="M95.5 122.6h1.6v2.6h-1.6z" fill-rule="evenodd"/>
<path d="M95.8 125.3h10.7v2h-10.7z" fill-rule="evenodd"/>
<path d="M97.1 122.5h8.6v.5h-8.6z" fill-rule="evenodd"/>
<path d="M105.7 122.6h.6v2.9h-.6z" fill-rule="evenodd"/>
<circle cx="53.1" cy="79.9" r=".38"/>
</g>
<path d="M52 78.9h18.3v11.9h-18.3zM102.1 78.4v44.1M106.3 75.6h-13.3v2.3l.5 .5M106.4 73.9v4.5h-12.9M106.4 78.4v44.1M48.6 107.5h9.8v9.8h-9.8zM48.8 107.7h9.5v9.4h-9.5zM93.5 122.5h12.9v4.7M93.5 122.5l-.5 .5v2.3h13.3" fill="none" stroke="#000" stroke-width=".21"/>
<g fill="none" stroke="#000" stroke-width=".34">
<path d="M98.7 79.2h2.8l.4 .3-.4 .3h-2.8M98.7 80.5h2.8l.4 .3-.4 .3h-2.8M98.7 81.7h2.8l.4 .4-.4 .3h-2.8M98.7 83h2.8l.4 .4-.4 .3h-2.8M98.7 84.3h2.8l.4 .3-.4 .3h-2.8M98.7 85.6h2.8l.4 .3-.4 .3h-2.8M98.7 86.8h2.8l.4 .4-.4 .3h-2.8M98.7 88.1h2.8l.4 .3-.4 .3h-2.8M98.7 89.4h2.8l.4 .3-.4 .3h-2.8M98.7 90.6h2.8l.4 .3-.4 .4h-2.8M98.7 91.9h2.8l.4 .3-.4 .3h-2.8M98.7 93.2h2.8l.4 .3-.4 .3h-2.8"/>
<path d="M98.7 94.4h2.8l.4 .3-.4 .4h-2.8M98.7 95.7h2.8l.4 .3-.4 .4h-2.8M98.7 97h2.8l.4 .3-.4 .3h-2.8M98.7 98.3h2.8l.4 .3-.4 .3h-2.8M98.7 99.5h2.8l.4 .3-.4 .4h-2.8M98.7 100.8h2.8l.4 .3-.4 .3h-2.8M98.7 102h2.8l.4 .4-.4 .3h-2.8M98.7 103.3h2.8l.4 .3-.4 .3h-2.8M98.7 104.6h2.8l.4 .3-.4 .3h-2.8M98.7 105.8h2.8l.4 .4-.4 .3h-2.8M98.7 107.1h2.8l.4 .3-.4 .3h-2.8M98.7 108.4h2.8l.4 .3-.4 .3h-2.8"/>
<path d="M98.7 109.6h2.8l.4 .4-.4 .3h-2.8M98.7 110.9h2.8l.4 .4-.4 .2h-2.8M98.7 112.2h2.8l.4 .3-.4 .3h-2.8M98.7 113.5h2.8l.4 .3-.4 .3h-2.8M98.7 114.7h2.8l.4 .4-.4 .3h-2.8M98.7 116h2.8l.4 .3-.4 .3h-2.8M98.7 117.3h2.8l.4 .3-.4 .3h-2.8M98.7 118.5h2.8l.4 .3-.4 .4h-2.8M98.7 119.8h2.8l.4 .3-.4 .3h-2.8M98.7 121.1h2.8l.4 .3-.4 .3h-2.8"/>
</g>
<g font-size="2.5">
<text x="49.3" y="97.1">SAKURA</text>
<text x="50" y="101.1">v2.0</text>
<text x="47.1" y="124.2">4MB SRAM by strim_ &amp; jarob</text>
</g>
<g font-size="1.8">
<text x="45.1" y="81.9" transform="rotate(-90 45.1 81.9)">6</text>
<text x="52.6" y="78.4">IC1</text>
<text x="84.2" y="82.3" transform="rotate(-90 84.2 82.3)">*</text>
<text x="105.3" y="81.7" transform="rotate(-90 105.3 81.7)">X1</text>
<text x="57.6" y="85.3">AS6C3216-55</text>
<text x="49.7" y="94.6" transform="rotate(-90 49.7 94.6)">1</text>
<text x="104.1" y="92.3" transform="rotate(-90 104.1 92.3)">PCMCIA female</text>
<text x="104.1" y="120.8" transform="rotate(-90 104.1 120.8)">FCI - 10014744-002SLF</text>
</g>
<g font-size="1.4">
<text x="81.1" y="77.6">TLV70033DDCT</text>
<text x="79.7" y="82.2" transform="rotate(-90 79.7 82.2)">1uF/6,3V</text>
<text x="82" y="79.1">IC9</text>
<text x="88" y="83.8" transform="rotate(-90 88 83.8)">C3</text>
<text x="92.5" y="82.3" transform="rotate(-90 92.5 82.3)">1uF/6,3V</text>
<text x="72.6" y="87.1">0,1uF</text>
<text x="73" y="84.1">C5</text>
<text x="79.8" y="84.2" transform="rotate(-90 79.8 84.2)">C2</text>
<text x="82.6" y="84.4" transform="rotate(-90 82.6 84.4)">C4</text>
<text x="84" y="87.3">IC4</text>
<text x="84.5" y="85.2" transform="rotate(-90 84.5 85.2)">0,1uF</text>
<text x="87.3" y="86.6">C8</text>
<text x="89.5" y="87.6">0,1uF</text>
<text x="90.3" y="85.7" transform="rotate(-90 90.3 85.7)">0,1uF</text>
<text x="92.5" y="84.5" transform="rotate(-90 92.5 84.5)">C1</text>
<text x="49.7" y="93" transform="rotate(-90 49.7 93)">SV1 JTAG</text>
<text x="60.6" y="92.8">74LCX541TTR</text>
<text x="84" y="95.4">74LCX245MTC</text>
<text x="67.7" y="100.8">IC7</text>
<text x="84" y="98.6">IC3</text>
<text x="88.3" y="98.2" transform="rotate(-90 88.3 98.2)">C7</text>
<text x="90.6" y="99.1" transform="rotate(-90 90.6 99.1)">0,1uF</text>
<text x="43.8" y="104.9">SW1</text>
<text x="46.7" y="106.2">IC8</text>
<text x="49.1" y="103.3" transform="rotate(-90 49.1 103.3)">RAM/Disk</text>
<text x="49.8" y="105">XC9536XL_44VQ</text>
<text x="64.2" y="102" transform="rotate(-90 64.2 102)">0,1uF</text>
<text x="66.7" y="102.1" transform="rotate(-90 66.7 102.1)">C11</text>
<text x="84" y="106.6">74LCX245MTC</text>
<text x="86.7" y="107.9">C6</text>
<text x="45.6" y="110" transform="rotate(-90 45.6 110)">0,1uF</text>
<text x="62.8" y="110.7">C100,1uF</text>
<text x="67.8" y="109.8">IC6</text>
<text x="72.6" y="110.5" transform="rotate(-90 72.6 110.5)">74LCX541TTR</text>
<text x="84" y="108.8">IC2</text>
<text x="89.6" y="109.1">0,1uF</text>
<text x="45.6" y="115.4" transform="rotate(-90 45.6 115.4)">C14</text>
<text x="62.3" y="114.6" transform="rotate(-90 62.3 114.6)">0,1uF</text>
<text x="84" y="116.9">74LCX245MTC</text>
<text x="48.8" y="120.8">C13</text>
<text x="53" y="120.7">0,1uF</text>
<text x="62.1" y="120.3" transform="rotate(-90 62.1 120.3)">C12</text>
<text x="63.2" y="120">C9</text>
<text x="66.8" y="120.1">0,1uF</text>
<text x="71.6" y="120.4" transform="rotate(-90 71.6 120.4)">IC5</text>
<text x="73.1" y="120.6" transform="rotate(-90 73.1 120.6)">74LCX541TTR</text>
</g>
</svg>
